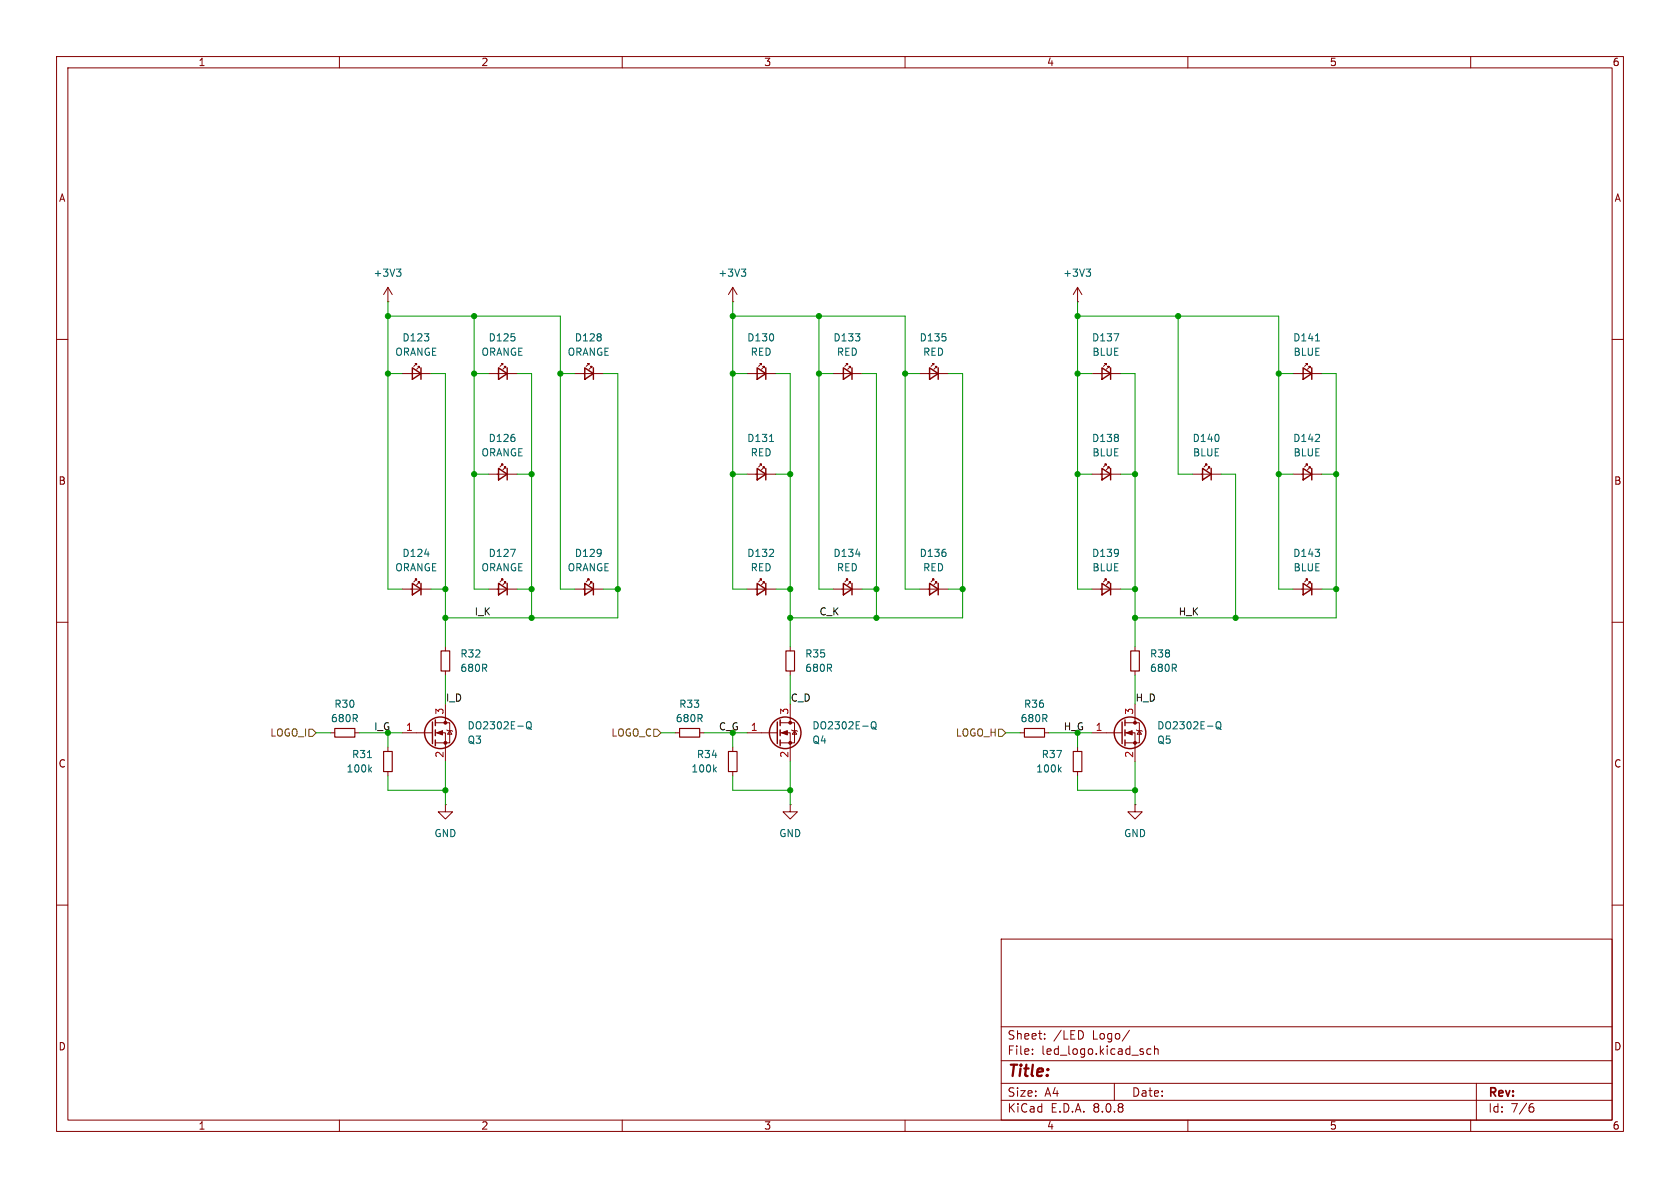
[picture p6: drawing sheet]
<svg xmlns="http://www.w3.org/2000/svg" width="297mm" height="210mm" viewBox="0 0 297 210" stroke-linecap="round" stroke-linejoin="round" font-family="sans-serif">
<g fill="none" stroke="#840000" stroke-width=".18">
<path d="M10 10h277v190h-277zM12 12h273v186h-273zM60 10v2M110 10v2M160 10v2M210 10v2M260 10v2M68.6 53.3h.1M68.6 50.8l-.8 1.3M68.6 50.8v2.5M68.6 50.8l.7 1.3M129.5 53.3h.1"/>
<path d="M129.5 50.8v2.5M129.5 50.8l-.7 1.3M129.5 50.8l.8 1.3M190.5 53.3h.1M190.5 50.8v2.5M190.5 50.8l-.8 1.3M190.5 50.8l.8 1.3M10 60h2M71.1 66h5.1M73.7 64.5v-.2h-.3h.3l-.5 .5M74.2 65v-.2h-.3h.3l-.5 .5M86.4 66h5"/>
<path d="M88.9 64.5v-.2h-.3h.3l-.5 .5M89.4 65v-.2h-.2h.2l-.5 .5M101.6 66h5.1M104.1 64.5v-.2h-.2h.2l-.5 .5M104.6 65v-.2h-.2h.2l-.5 .5M132.1 66h5.1M134.6 64.5v-.2h-.2h.2l-.5 .5M135.1 65v-.2h-.2h.2l-.5 .5M147.3 66h5.1M149.9 64.5v-.2h-.3h.3l-.5 .5M150.4 65v-.2h-.3h.3l-.5 .5M162.6 66h5"/>
<path d="M165.1 64.5v-.2h-.3h.3l-.5 .5M165.6 65v-.2h-.2h.2l-.5 .5M193 66h5.1M195.6 64.5v-.2h-.3h.3l-.5 .5M196.1 65v-.2h-.3h.3l-.5 .5M228.6 66h5.1M231.1 64.5v-.2h-.2h.2l-.5 .5M231.6 65v-.2h-.2h.2l-.5 .5M285 60h2M86.4 83.8h5M88.9 82.3v-.3h-.3h.3l-.5 .6M89.4 82.8v-.2h-.2h.2l-.5 .5"/>
<path d="M132.1 83.8h5.1M134.6 82.3v-.3h-.2h.2l-.5 .6M135.1 82.8v-.2h-.2h.2l-.5 .5M193 83.8h5.1M195.6 82.3v-.3h-.3h.3l-.5 .6M196.1 82.8v-.2h-.3h.3l-.5 .5M210.8 83.8h5.1M213.4 82.3v-.3h-.3h.3l-.5 .6M213.9 82.8v-.2h-.3h.3l-.5 .5M228.6 83.8h5.1M231.1 82.3v-.3h-.2h.2l-.5 .6M231.6 82.8v-.2h-.2h.2l-.5 .5"/>
<path d="M10 110h2M71.1 104.1h5.1M73.7 102.6v-.2h-.3h.3l-.5 .5M74.2 103.1v-.2h-.3h.3l-.5 .5M78.7 114.3v.8M78.7 118.6v.8M86.4 104.1h5M88.9 102.6v-.2h-.3h.3l-.5 .5M89.4 103.1v-.2h-.2h.2l-.5 .5M101.6 104.1h5.1M104.1 102.6v-.2h-.2h.2l-.5 .5M104.6 103.1v-.2h-.2h.2l-.5 .5"/>
<path d="M132.1 104.1h5.1M134.6 102.6v-.2h-.2h.2l-.5 .5M135.1 103.1v-.2h-.2h.2l-.5 .5M139.7 114.3v.8M139.7 118.6v.8M147.3 104.1h5.1M149.9 102.6v-.2h-.3h.3l-.5 .5M150.4 103.1v-.2h-.3h.3l-.5 .5M162.6 104.1h5M165.1 102.6v-.2h-.3h.3l-.5 .5M165.6 103.1v-.2h-.2h.2l-.5 .5M193 104.1h5.1"/>
<path d="M195.6 102.6v-.2h-.3h.3l-.5 .5M196.1 103.1v-.2h-.3h.3l-.5 .5M200.7 114.3v.8M200.7 118.6v.8M228.6 104.1h5.1M231.1 102.6v-.2h-.2h.2l-.5 .5M231.6 103.1v-.2h-.2h.2l-.5 .5M285 110h2M58.4 129.5h.8M62.7 129.5h.8M68.6 132.1v.7M68.6 136.4v.8"/>
<path d="M71.1 129.5h5.4M77 129.5h1.7v5.1M77 127.8h2.5v3.5h-2.5M78.7 124.5v3.3M79 129l.1 .2h.8l.1 .1M79.5 129.2l.4 .6h-.8zM119.4 129.5h.7M123.7 129.5h.8M129.5 132.1v.7M129.5 136.4v.8M132.1 129.5h5.3M137.9 129.5h1.8v5.1"/>
<path d="M137.9 127.8h2.6v3.5h-2.6M139.7 124.5v3.3M140 129l.1 .2h.7l.2 .1M140.5 129.2l.3 .6h-.7zM180.3 129.5h.8M184.7 129.5h.7M190.5 132.1v.7M190.5 136.4v.8M193 129.5h5.4M198.9 129.5h1.8v5.1M198.9 127.8h2.5v3.5h-2.5M200.7 124.5v3.3"/>
<path d="M200.9 129l.1 .2h.8l.1 .1M201.4 129.2l.4 .6h-.8zM78.7 142.2v1.3h1.3l-1.3 1.3-1.2-1.3h1.2M78.7 142.2h.1M139.7 142.2v1.3h1.3l-1.3 1.3-1.3-1.3h1.3M139.7 142.2h.1M200.7 142.2v1.3h1.2l-1.2 1.3-1.3-1.3h1.3M200.7 142.2h.1M10 160h2M177 166h108v32h-108zM285 160h2M60 198v2"/>
<path d="M110 198v2M160 198v2M177 194.5h108M177 191.5h108M177 187.5h108M177 181.5h108M182.5 186.3v.1M182.5 185.5v.1M184.7 183.6v.1M184.7 182.8v.1M191.5 182.6v.7M197 191.5v3"/>
<path d="M199.7 182.1l-1.3 2M203.5 185.5l-.5-.1-.3 .3v.4l.2 .2h.6M204.1 185.5l.2-.1 .4 .1v.9M204.1 184.9v1.5M210 198v2M260 198v2M261 191.5v6.5M270.6 195.7h.4l.2 .3-.1 .5-.5 .1M271 195.1l-.4 .1"/>
</g>
<g fill="none" stroke="#840000" stroke-width=".25">
<path d="M72.9 65l1.5 1-1.5 1.1zM74.4 65v2.1M88.1 65l1.6 1-1.6 1.1zM89.7 65v2.1M103.4 65l1.5 1-1.5 1.1zM104.9 65v2.1M133.9 65l1.5 1-1.5 1.1zM135.4 65v2.1M149.1 65l1.5 1-1.5 1.1zM150.6 65v2.1M164.3 65l1.6 1-1.6 1.1zM165.9 65v2.1"/>
<path d="M194.8 65l1.5 1-1.5 1.1zM196.3 65v2.1M230.4 65l1.5 1-1.5 1.1zM231.9 65v2.1M88.1 82.8l1.6 1-1.6 1zM89.7 82.8v2M133.9 82.8l1.5 1-1.5 1zM135.4 82.8v2M194.8 82.8l1.5 1-1.5 1zM196.3 82.8v2M212.6 82.8l1.5 1-1.5 1zM214.1 82.8v2"/>
<path d="M230.4 82.8l1.5 1-1.5 1zM231.9 82.8v2M72.9 103.1l1.5 1-1.5 1.1zM74.4 103.1v2.1M88.1 103.1l1.6 1-1.6 1.1zM89.7 103.1v2.1M103.4 103.1l1.5 1-1.5 1.1zM104.9 103.1v2.1M133.9 103.1l1.5 1-1.5 1.1zM135.4 103.1v2.1M149.1 103.1l1.5 1-1.5 1.1zM150.6 103.1v2.1"/>
<path d="M164.3 103.1l1.6 1-1.6 1.1zM165.9 103.1v2.1M194.8 103.1l1.5 1-1.5 1.1zM196.3 103.1v2.1M230.4 103.1l1.5 1-1.5 1.1zM231.9 103.1v2.1M76.5 127.6v3.8M77 127.3v1M77 129v1M77 130.8v1M137.4 127.6v3.8M137.9 127.3v1"/>
<path d="M137.9 129v1M137.9 130.8v1M198.4 127.6v3.8M198.9 127.3v1M198.9 129v1M198.9 130.8v1"/>
<circle cx="77.9" cy="129.5" r="2.79"/>
<circle cx="138.8" cy="129.5" r="2.79"/>
<circle cx="199.8" cy="129.5" r="2.79"/>
</g>
<g fill="none" stroke="#006464" stroke-width=".18">
<path d="M70.1 47.6h.8l-.4 .5M70.6 48.1l.3 .2v.3l-.3 .2M131.1 47.6h.7l-.4 .5M131.6 48.1l.2 .2v.3l-.2 .2M192 47.6h.8l-.4 .5M192.6 48.1l.2 .2v.3l-.2 .2M196.9 59h.9l-.6 1.3M136 78h.8M232.6 60.3h.7M75.1 97.9h.8M90.3 97.1h.8l-.5 1.3M151.3 97.9h.8"/>
<path d="M65 133.9h.7M65.3 136l.4 .5M65.7 135.6l-.5 .5M93.2 127.6h.2a.43 .43 0 0 1 .5 .4v.4a.42 .42 0 0 1-.4 .5 .42 .42 0 0 1-.4-.5v-.4zM93.3 128.5l.7 .5M126.3 136l.3 .5M126.6 135.6l-.4 .5M154.2 127.6h.1a.43 .43 0 0 1 .6 .4v.4a.42 .42 0 0 1-.5 .5 .42 .42 0 0 1-.4-.5v-.4zM154.3 128.5l.6 .5M187.2 136l.4 .5M187.6 135.6l-.5 .5M215.2 127.6h.1a.43 .43 0 0 1 .5 .4v.4a.42 .42 0 0 1-.4 .5 .42 .42 0 0 1-.4-.5v-.4z"/>
<path d="M215.2 128.5l.7 .5"/>
</g>
<path d="M78 115.1h1.5v3.5h-1.5zM138.9 115.1h1.6v3.5h-1.6zM199.9 115.1h1.5v3.5h-1.5zM59.2 128.8h3.5v1.5h-3.5zM67.8 132.8h1.5v3.6h-1.5zM120.1 128.8h3.6v1.5h-3.6zM128.8 132.8h1.5v3.6h-1.5zM181.1 128.8h3.6v1.5h-3.6zM189.7 132.8h1.6v3.6h-1.6z" fill="none" stroke="#840000" stroke-width=".2"/>
<g fill="#840000" stroke="#840000" stroke-width=".18">
<path d="M199.1 129.5l1.1-.3v.7z"/>
<path d="M77.2 129.5l1-.3v.7z"/>
<path d="M138.2 129.5l1-.3v.7z"/>
<circle cx="200.7" cy="131.3" r=".25"/>
<circle cx="200.7" cy="127.8" r=".25"/>
<circle cx="78.7" cy="131.3" r=".25"/>
<circle cx="78.7" cy="127.8" r=".25"/>
<circle cx="139.7" cy="131.3" r=".25"/>
<circle cx="139.7" cy="127.8" r=".25"/>
</g>
<path d="M54.6 128.9h.6l.7 .6-.7 .7h-.6zM115.6 128.9h.6l.6 .6-.6 .7h-.6zM176.5 128.9h.7l.6 .6-.6 .7h-.7z" fill="none" stroke="#725600" stroke-width=".18"/>
<g fill="none" stroke="#009600" stroke-width=".18">
<path d="M68.6 55.9h30.5v48.2h2.5M68.6 53.3v50.8h2.5M83.8 55.9v48.2h2.6M129.5 55.9h30.5v48.2h2.6M129.5 53.3v50.8h2.6M144.8 55.9v48.2h2.5M190.5 55.9h35.6v48.2h2.5M190.5 53.3v50.8h2.5M208.3 55.9v27.9h2.5M68.6 66h2.5M76.2 66h2.5v48.3M83.8 66h2.6"/>
<path d="M91.4 66h2.6v43.2M99.1 66h2.5M106.7 66h2.5v43.2h-30.5M129.5 66h2.6M137.2 66h2.5v48.3M144.8 66h2.5M152.4 66h2.5v43.2M160 66h2.6M167.6 66h2.6v43.2h-30.5M190.5 66h2.5M198.1 66h2.6v48.3M226.1 66h2.5"/>
<path d="M233.7 66h2.5v43.2h-35.5M83.8 83.8h2.6M91.4 83.8h2.6M129.5 83.8h2.6M137.2 83.8h2.5M190.5 83.8h2.5M198.1 83.8h2.6M215.9 83.8h2.5v25.4M226.1 83.8h2.5M233.7 83.8h2.5M76.2 104.1h2.5M78.7 119.4v5.1"/>
<path d="M91.4 104.1h2.6M106.7 104.1h2.5M137.2 104.1h2.5M139.7 119.4v5.1M152.4 104.1h2.5M167.6 104.1h2.6M198.1 104.1h2.6M200.7 119.4v5.1M233.7 104.1h2.5M55.9 129.5h2.5M63.5 129.5h7.6M68.6 129.5v2.6"/>
<path d="M68.6 137.2v2.5h10.1M78.7 134.6v7.6M116.8 129.5h2.6M124.5 129.5h7.6M129.5 137.2v2.5h10.2M129.5 129.5v2.6M139.7 134.6v7.6M177.8 129.5h2.5M185.4 129.5h7.6M190.5 137.2v2.5h10.2M190.5 129.5v2.6M200.7 134.6v7.6"/>
</g>
<g fill="#009600" stroke="#009600" stroke-width=".18">
<circle cx="139.7" cy="104.1" r=".46"/>
<circle cx="139.7" cy="83.8" r=".46"/>
<circle cx="144.8" cy="55.9" r=".46"/>
<circle cx="144.8" cy="66" r=".46"/>
<circle cx="139.7" cy="109.2" r=".46"/>
<circle cx="154.9" cy="109.2" r=".46"/>
<circle cx="154.9" cy="104.1" r=".46"/>
<circle cx="190.5" cy="66" r=".46"/>
<circle cx="190.5" cy="55.9" r=".46"/>
<circle cx="160" cy="66" r=".46"/>
<circle cx="170.2" cy="104.1" r=".46"/>
<circle cx="190.5" cy="83.8" r=".46"/>
<circle cx="68.6" cy="66" r=".46"/>
<circle cx="83.8" cy="83.8" r=".46"/>
<circle cx="83.8" cy="66" r=".46"/>
<circle cx="83.8" cy="55.9" r=".46"/>
<circle cx="94" cy="83.8" r=".46"/>
<circle cx="68.6" cy="55.9" r=".46"/>
<circle cx="218.4" cy="109.2" r=".46"/>
<circle cx="200.7" cy="109.2" r=".46"/>
<circle cx="200.7" cy="139.7" r=".46"/>
<circle cx="200.7" cy="104.1" r=".46"/>
<circle cx="94" cy="109.2" r=".46"/>
<circle cx="109.2" cy="104.1" r=".46"/>
<circle cx="139.7" cy="139.7" r=".46"/>
<circle cx="99.1" cy="66" r=".46"/>
<circle cx="129.5" cy="66" r=".46"/>
<circle cx="129.5" cy="83.8" r=".46"/>
<circle cx="129.5" cy="55.9" r=".46"/>
<circle cx="208.3" cy="55.9" r=".46"/>
<circle cx="226.1" cy="83.8" r=".46"/>
<circle cx="236.2" cy="83.8" r=".46"/>
<circle cx="236.2" cy="104.1" r=".46"/>
<circle cx="226.1" cy="66" r=".46"/>
<circle cx="200.7" cy="83.8" r=".46"/>
<circle cx="94" cy="104.1" r=".46"/>
<circle cx="78.7" cy="139.7" r=".46"/>
<circle cx="78.7" cy="109.2" r=".46"/>
<circle cx="78.7" cy="104.1" r=".46"/>
</g>
<text font-size="2.8" fill="#840000" x="178" y="190.9">Title:</text>
<g font-size="2.1" fill="#840000">
<text x="178" y="184">Sheet:</text>
<text x="186.2" y="184">/LED</text>
<text x="193.2" y="184">Logo/</text>
<text x="178" y="186.7">File:</text>
<text x="184.1" y="186.7">led_logo.kicad_sch</text>
<text x="178" y="196.9">KiCad</text>
<text x="178" y="194.1">Size:</text>
<text x="184.7" y="194.1">A4</text>
<text x="185.7" y="196.9">E.D.A.</text>
<text x="193.3" y="196.9">8.0.8</text>
<text x="200" y="194.1">Date:</text>
<text x="263" y="194.3">Rev:</text>
<text x="263" y="196.9">Id:</text>
<text x="267.1" y="196.9">7/6</text>
</g>
<g font-size="1.8" fill="#840000">
<text x="35" y="11.9">1</text>
<text x="85" y="11.9">2</text>
<text x="135" y="11.9">3</text>
<text x="185" y="11.9">4</text>
<text x="235" y="11.9">5</text>
<text x="285" y="11.9">6</text>
<text x="10.3" y="35.9">A</text>
<text x="285.3" y="35.9">A</text>
<text x="10.3" y="85.9">B</text>
<text x="285.3" y="85.9">B</text>
<text x="10.3" y="135.9">C</text>
<text x="285.3" y="135.9">C</text>
<text x="10.3" y="185.9">D</text>
<text x="285.3" y="185.9">D</text>
<text x="35" y="199.9">1</text>
<text x="85" y="199.9">2</text>
<text x="135" y="199.9">3</text>
<text x="185" y="199.9">4</text>
<text x="235" y="199.9">5</text>
<text x="285" y="199.9">6</text>
</g>
<g font-size="1.8" fill="#006464">
<text x="65.9" y="49.1">+3V3</text>
<text x="126.9" y="49.1">+3V3</text>
<text x="187.9" y="49.1">+3V3</text>
<text x="69.8" y="63.1">ORANGE</text>
<text x="71" y="60.6">D123</text>
<text x="85" y="63.1">ORANGE</text>
<text x="86.3" y="60.6">D125</text>
<text x="100.3" y="63.1">ORANGE</text>
<text x="101.5" y="60.6">D128</text>
<text x="132" y="60.6">D130</text>
<text x="132.6" y="63.1">RED</text>
<text x="147.2" y="60.6">D133</text>
<text x="147.9" y="63.1">RED</text>
<text x="162.5" y="60.6">D135</text>
<text x="163.1" y="63.1">RED</text>
<text x="193" y="60.6">D137</text>
<text x="193" y="63.1">BLUE</text>
<text x="228.5" y="60.6">D141</text>
<text x="228.6" y="63.1">BLUE</text>
<text x="85" y="80.9">ORANGE</text>
<text x="86.3" y="78.3">D126</text>
<text x="132" y="78.3">D131</text>
<text x="132.6" y="80.9">RED</text>
<text x="193" y="78.3">D138</text>
<text x="193" y="80.9">BLUE</text>
<text x="210.7" y="78.3">D140</text>
<text x="210.8" y="80.9">BLUE</text>
<text x="228.5" y="78.3">D142</text>
<text x="228.6" y="80.9">BLUE</text>
<text x="69.8" y="101.2">ORANGE</text>
<text x="71" y="98.7">D124</text>
<text x="85" y="101.2">ORANGE</text>
<text x="86.3" y="98.7">D127</text>
<text x="100.3" y="101.2">ORANGE</text>
<text x="101.5" y="98.7">D129</text>
<text x="132" y="98.7">D132</text>
<text x="132.6" y="101.2">RED</text>
<text x="147.2" y="98.7">D134</text>
<text x="147.9" y="101.2">RED</text>
<text x="162.5" y="98.7">D136</text>
<text x="163.1" y="101.2">RED</text>
<text x="193" y="98.7">D139</text>
<text x="193" y="101.2">BLUE</text>
<text x="228.5" y="98.7">D143</text>
<text x="228.6" y="101.2">BLUE</text>
<text x="81.3" y="119">680R</text>
<text x="81.3" y="116.4">R32</text>
<text x="142.2" y="119">680R</text>
<text x="142.2" y="116.4">R35</text>
<text x="203.2" y="119">680R</text>
<text x="203.2" y="116.4">R38</text>
<text x="59" y="125.3">R30</text>
<text x="120" y="125.3">R33</text>
<text x="180.9" y="125.3">R36</text>
<text x="58.4" y="127.9">680R</text>
<text x="82.6" y="131.7">Q3</text>
<text x="82.6" y="129.1">DO2302E-Q</text>
<text x="119.4" y="127.9">680R</text>
<text x="143.5" y="131.7">Q4</text>
<text x="143.5" y="129.1">DO2302E-Q</text>
<text x="180.3" y="127.9">680R</text>
<text x="204.5" y="131.7">Q5</text>
<text x="204.5" y="129.1">DO2302E-Q</text>
<text x="61.2" y="136.8">100k</text>
<text x="62.1" y="134.2">R31</text>
<text x="122.1" y="136.8">100k</text>
<text x="123.1" y="134.2">R34</text>
<text x="183.1" y="136.8">100k</text>
<text x="184.1" y="134.2">R37</text>
<text x="76.7" y="148.2">GND</text>
<text x="137.7" y="148.2">GND</text>
<text x="198.6" y="148.2">GND</text>
</g>
<g font-size="1.8" fill="#0f0f0f">
<text x="83.8" y="108.9">I_K</text>
<text x="144.8" y="108.9">C_K</text>
<text x="208.3" y="108.9">H_K</text>
<text x="78.7" y="124.1">I_D</text>
<text x="139.7" y="124.1">C_D</text>
<text x="200.7" y="124.1">H_D</text>
</g>
<g font-size="1.8" fill="#725600">
<text x="47.7" y="130.4">LOGO_I</text>
<text x="108" y="130.4">LOGO_C</text>
<text x="168.9" y="130.4">LOGO_H</text>
</g>
<g font-size="1.8" fill="#009600">
<text x="66" y="129.2">I_G</text>
<text x="127" y="129.2">C_G</text>
<text x="188" y="129.2">H_G</text>
</g>
<g font-size="1.8" fill="#a90000">
<text x="71.7" y="129.3">1</text>
<text x="78.5" y="126.4" transform="rotate(-90 78.5 126.4)">3</text>
<text x="132.6" y="129.3">1</text>
<text x="139.4" y="126.4" transform="rotate(-90 139.4 126.4)">3</text>
<text x="193.6" y="129.3">1</text>
<text x="200.4" y="126.4" transform="rotate(-90 200.4 126.4)">3</text>
<text x="78.5" y="134.1" transform="rotate(-90 78.5 134.1)">2</text>
<text x="139.4" y="134.1" transform="rotate(-90 139.4 134.1)">2</text>
<text x="200.4" y="134.1" transform="rotate(-90 200.4 134.1)">2</text>
</g>
</svg>
